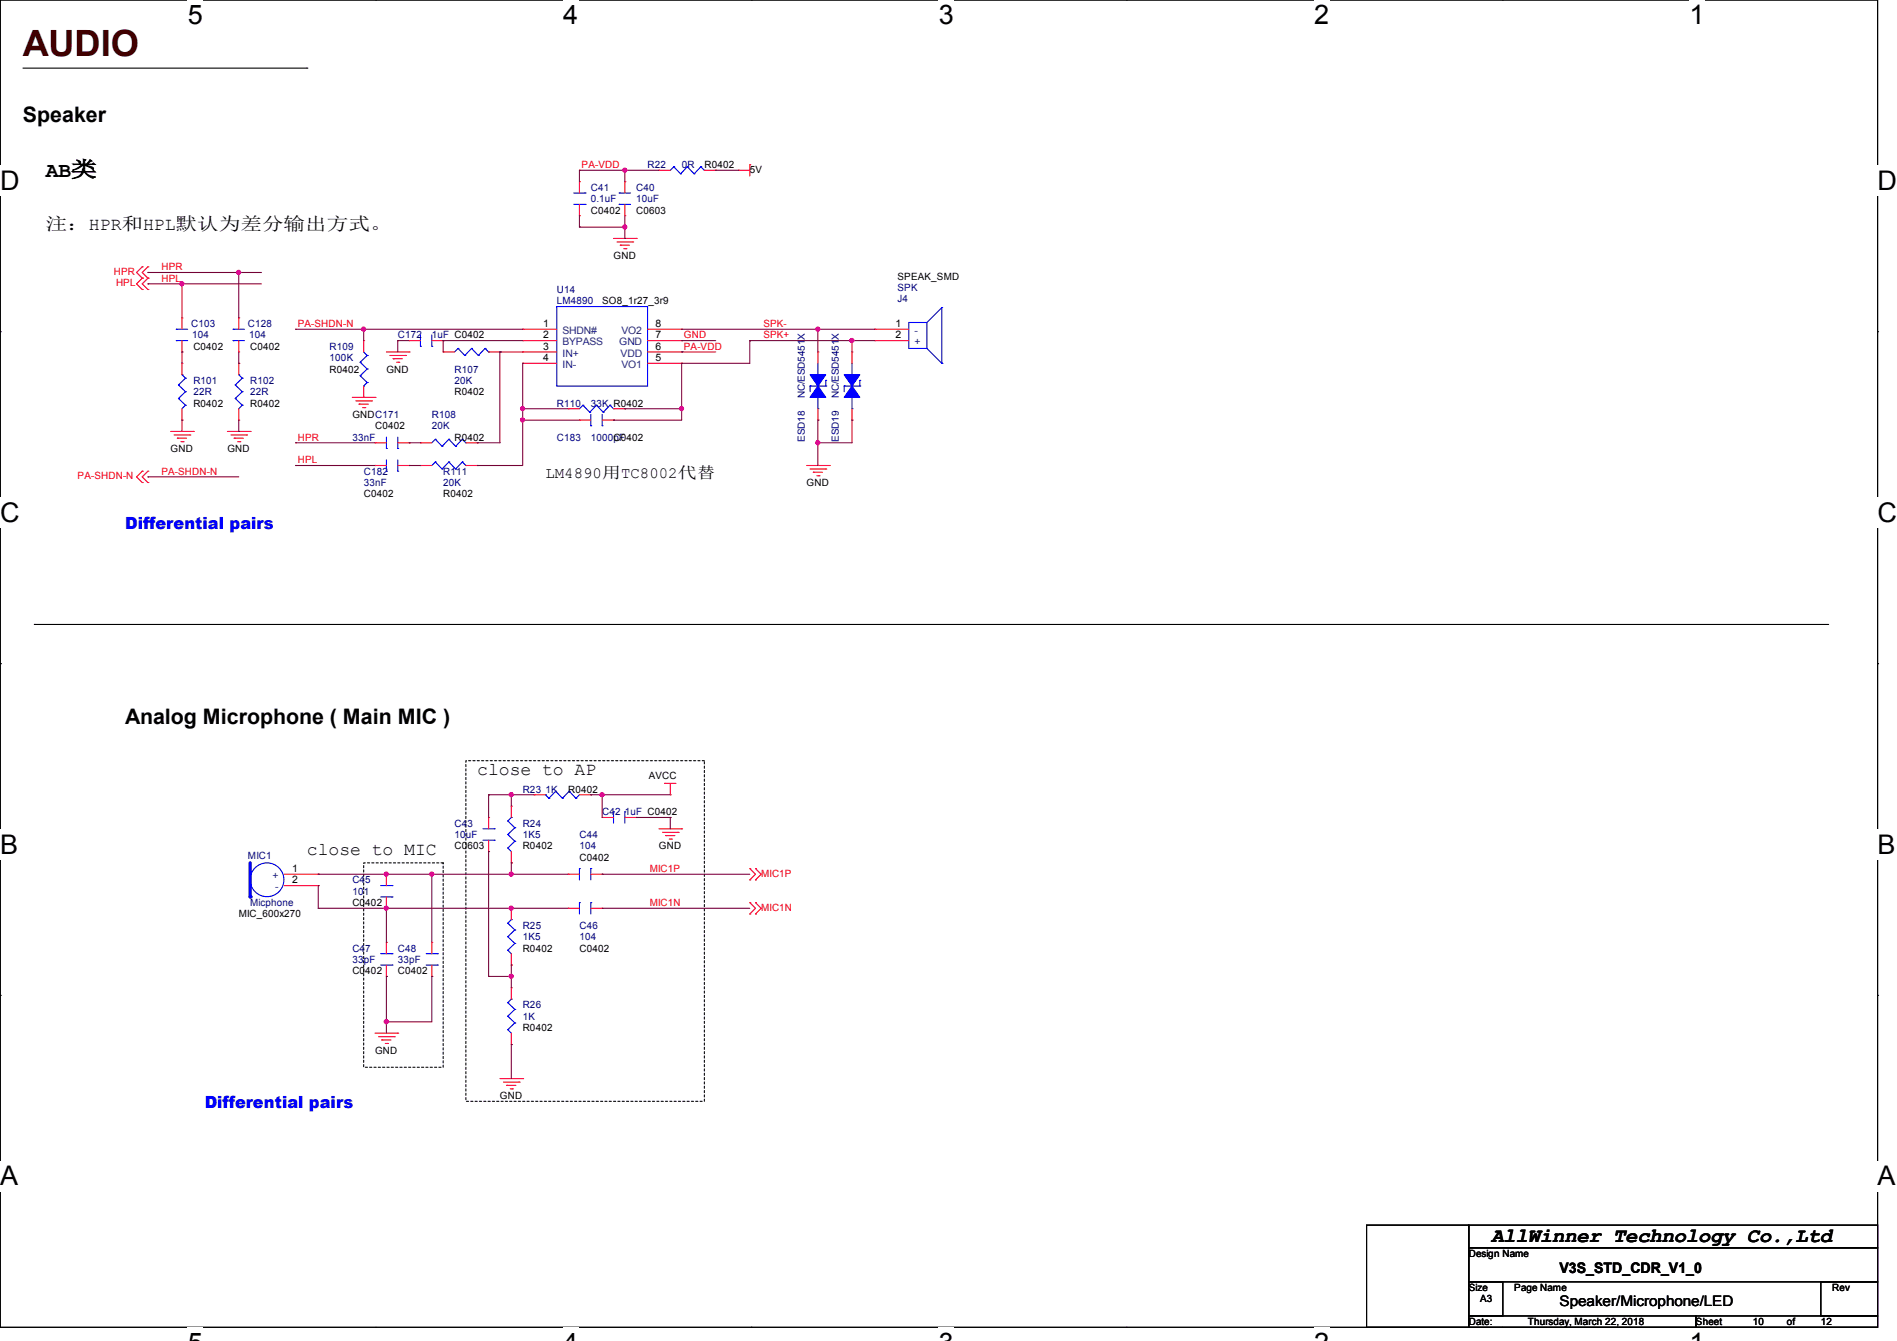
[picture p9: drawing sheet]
<svg xmlns="http://www.w3.org/2000/svg" width="297mm" height="210mm" viewBox="0 0 297 210" stroke-linecap="round" stroke-linejoin="round" font-family="sans-serif">
<path d="M0 0h294v207.9h-294z" fill="none" stroke="#000" stroke-width=".17"/>
<g fill="#fff">
<path d="M29.4 0h2.4v4.7h-2.4z"/>
<path d="M29.4 207.9h2.4v2.1h-2.4z"/>
</g>
<path d="M58.8 0h.1M58.8 207.9h.1" fill="none" stroke="#000" stroke-width=".17"/>
<g fill="#fff">
<path d="M88.2 0h2.4v4.7h-2.4z"/>
<path d="M88.2 207.9h2.4v2.1h-2.4z"/>
</g>
<path d="M117.6 0h.1M117.6 207.9h.1" fill="none" stroke="#000" stroke-width=".17"/>
<g fill="#fff">
<path d="M147 0h2.4v4.7h-2.4z"/>
<path d="M147 207.9h2.4v2.1h-2.4z"/>
</g>
<path d="M176.4 0h.1M176.4 207.9h.1" fill="none" stroke="#000" stroke-width=".17"/>
<g fill="#fff">
<path d="M205.7 0h2.4v4.7h-2.4z"/>
<path d="M205.7 207.9h2.4v2.1h-2.4z"/>
</g>
<path d="M235.2 0h.1M235.2 207.9h.1" fill="none" stroke="#000" stroke-width=".17"/>
<g fill="#fff">
<path d="M264.5 0h2.4v4.7h-2.4z"/>
<path d="M264.5 207.9h2.4v2.1h-2.4z"/>
<path d="M0 26h3.1v4.7h-3.1z"/>
<path d="M294 26h3v4.7h-3z"/>
<path d="M0 77.9h3.1v4.7h-3.1z"/>
<path d="M294 77.9h3v4.7h-3z"/>
</g>
<path d="M0 51.9h.1M294 51.9h.1" fill="none" stroke="#000" stroke-width=".17"/>
<g fill="#fff">
<path d="M0 129.9h2.9v4.7h-2.9z"/>
<path d="M294 129.9h2.8v4.7h-2.8z"/>
</g>
<path d="M0 103.9h.1M294 103.9h.1" fill="none" stroke="#000" stroke-width=".17"/>
<g fill="#fff">
<path d="M0 181.8h2.9v4.8h-2.9z"/>
<path d="M293.9 181.8h2.9v4.8h-2.9z"/>
</g>
<g fill="none" stroke="#000" stroke-width=".17">
<path d="M3.6 10.7h44.4M48 10.7h.1M5.4 97.8h.1M5.4 97.8h280.9M0 155.9h.1M294 155.9h.1M214 191.9h16v16h-16zM230 191.9h64v3.5h-64zM230 195.4h64v5.3h-64zM230 200.7h5.3v5.4h-5.3zM230 206.1h35.5v1.8h-35.5zM265.5 206.1h28.5v1.8h-28.5z"/>
<path d="M285.1 200.7h8.9v5.4h-8.9z"/>
</g>
<path d="M72.9 119.1h37.4v53.4h-37.4zM56.9 135.1h12.5v32h-12.5z" fill="none" stroke="#000" stroke-width=".17" stroke-dasharray=".3 .3"/>
<g fill="none" stroke="#f00" stroke-width=".17">
<path d="M90.7 33.8h.1M90.7 28.4h.1M90.7 28.4v1.8M90.7 32v1.8M96.1 37.3h3.5M96.6 37.9h2.5M97.1 38.4h.1M97.1 38.4h1.5M97.7 38.9h.3M97.8 28.4h.1M97.8 33.8h.1M97.8 28.4v1.8"/>
<path d="M97.8 32v1.8M98 38.9h.1M99.1 37.9h.1M99.6 37.3h.1M103.2 26.7h.1M103.2 26.7h1.7M110.3 26.7h1.8M112.1 26.7h.1M115.6 26.7h.1M115.6 26.7h1.8M117.4 25.8h.1M117.4 25.8v1.8"/>
<path d="M22.3 43.6h.1M22.3 41.8h.1M22.3 45.3h.1M22.3 41.8l-.9 .9 .9 .9M22.3 43.6l-.9 .8 .9 .9M23.2 43.6h.1M23.2 41.8h.1M23.2 45.3h.1M23.2 41.8l-.9 .9 .9 .9M23.2 43.6l-.9 .8 .9 .9M37.4 55.1h.1M37.4 49.8h.1"/>
<path d="M37.4 56.9h.1M37.4 49.8v1.8M37.4 53.3v1.8M37.4 56.9v1.8M60.5 55.1h3.6M61 55.7h2.5M61.6 56.2h.1M61.6 56.2h1.4M62.1 56.7h.3M62.4 56.7h.1M63.5 55.7h.1M64.1 55.1h.1"/>
<path d="M69.4 55.1h.1M69.4 55.1h1.8M76.5 55.1h1.8M78.3 55.1h.1M128.1 55.1h.1M128.1 55.1v1.8M22.3 75.6h.1M22.3 73.8h.1M22.3 73.8l-.9 .9 .9 .9M23.2 75.6h.1M23.2 73.8h.1M23.2 73.8l-.9 .9 .9 .9"/>
<path d="M26.7 67.6h3.6M27.3 68.1h2.4M27.8 68.6h.1M27.8 68.6h1.4M28.3 69.2h.4M28.7 69.2h.1M29.7 68.1h.1M30.3 67.6h.1M35.6 67.6h3.6M36.2 68.1h2.4M36.7 68.6h.1M36.7 68.6h1.4"/>
<path d="M37.2 69.2h.3M37.4 65.8h.1M37.4 64v1.8M37.5 69.2h.1M38.6 68.1h.1M39.2 67.6h.1M55.2 62.2h3.5M55.7 62.8h2.5M56.2 63.3h.1M56.2 63.3h1.5M56.8 63.8h.3M57.1 63.8h.1"/>
<path d="M58.2 62.8h.1M58.7 62.2h.1M58.7 72.9h.1M58.7 72.9h1.8M62.3 72.9h1.8M64.1 72.9h.1M90.7 65.8h.1M90.7 65.8h1.8M94.3 65.8h1.8M96.1 65.8h.1M126.3 72.9h3.5M126.8 73.4h2.5"/>
<path d="M127.3 74h.1M127.3 74h1.5M127.9 74.5h.3M128.1 65.8h.1M128.1 64v1.8M128.2 74.5h.1M129.3 73.4h.1M129.8 72.9h.1M60.5 136.9h.1M60.5 136.9v1.8M88.9 136.9h.1M88.9 136.9h1.8"/>
<path d="M92.5 136.9h1.8M94.3 136.9h.1M103.2 129.8h3.5M103.7 130.3h2.5M104.1 122.7h.1M104.1 122.7h1.7M104.2 130.9h.1M104.2 130.9h1.5M104.8 131.4h.3M104.9 124.5h.1M104.9 122.7v1.8M105.1 131.4h.1"/>
<path d="M106.2 130.3h.1M106.7 129.8h.1M117.4 137.8h.1M117.4 136h.1M117.4 136l.9 .9-.9 .9M118.3 137.8h.1M118.3 136h.1M118.3 136l.9 .9-.9 .9M60.5 142.2h.1M60.5 140.5v1.7M80.1 151.1h.1M80.1 142.2h.1"/>
<path d="M80.1 142.2v1.8M80.1 149.4v1.7M117.4 143.1h.1M117.4 141.4h.1M117.4 141.4l.9 .8-.9 .9M118.3 143.1h.1M118.3 141.4h.1M118.3 141.4l.9 .8-.9 .9M58.7 161.8h3.6M59.3 162.3h2.4M59.8 162.9h.1M59.8 162.9h1.4"/>
<path d="M60.3 163.4h.4M60.7 163.4h.1M61.7 162.3h.1M62.3 161.8h.1M78.3 168.9h3.5M78.8 169.5h2.5M79.3 170h.1M79.3 170h1.5M79.9 170.5h.3M80.2 170.5h.1M81.3 169.5h.1M81.8 168.9h.1"/>
</g>
<g fill="none" stroke="#00f" stroke-width=".17">
<path d="M89.8 32h1.8M89.8 30.2h1.8M91.6 32h.1M91.6 30.2h.1M96.9 30.2h.1M96.9 32h.1M96.9 32h1.8M96.9 30.2h1.8M105.5 26.1h.1M105.5 26.1l-.6 .6M105.5 26.1l1.1 1.1M106.6 27.2h.1"/>
<path d="M107.6 26.1h.1M107.6 26.1l-1 1.1M107.6 26.1l1.1 1.1M108.7 27.2h.1M109.7 26.1h.1M109.7 26.1l-1 1.1M109.7 26.1l.6 .6M110.3 26.7h.1M36.5 53.3h.1M36.5 51.6h.1M36.5 53.3h1.8M36.5 51.6h1.8"/>
<path d="M37.4 58.7h.1M37.4 58.7l.5 .5M37.9 59.2h.1M37.9 59.2l-1.1 1.1M71.7 54.6h.1M71.7 54.6l-.5 .5M71.7 54.6l1.1 1.1M72.8 55.7h.1M73.8 54.6h.1M73.8 54.6l-1 1.1M73.8 54.6l1.1 1.1M74.9 55.7h.1"/>
<path d="M75.9 54.6h.1M75.9 54.6l-1 1.1M75.9 54.6l.6 .5M76.5 55.1h.1M128.1 58.7h.1M128.1 56.9v1.8M129.3 59.6h.1M129.3 59.6v.9M36.8 62.4h.1M36.8 60.3h.1M36.8 62.4l1.1 1.1M36.8 60.3l1.1 1"/>
<path d="M37.9 63.5h.1M37.9 61.3h.1M37.9 63.5l-.5 .5M37.9 61.3l-1.1 1.1M60.5 73.8h.1M60.5 72v1.8M62.3 73.8h.1M62.3 72v1.8M92.5 66.7h.1M92.5 64.9v1.8M94.3 66.7h.1M94.3 64.9v1.8"/>
<path d="M126.8 60.5h.1M126.8 60.5v.8M126.8 60.5h2.5M128.1 64h.1M128.1 62.2v1.8M129.3 60.5h.1M59.6 138.7h1.8M61.4 138.7h.1M90.7 136h.1M90.7 136v1.8M92.5 136h.1M92.5 136v1.8"/>
<path d="M59.6 140.5h1.8M61.4 140.5h.1M79.5 148.8h.1M79.5 146.7h.1M79.5 144.6h.1M79.5 148.8l.6 .6M79.5 146.7l1.1 1M79.5 144.6l1.1 1M80.1 144h.1M80.1 144l-.6 .6M80.6 147.7h.1M80.6 145.6h.1"/>
<path d="M80.6 147.7l-1.1 1.1M80.6 145.6l-1.1 1.1"/>
</g>
<g fill="#00f" stroke="#00f" stroke-width=".17">
<path d="M126.8 58.7h2.5l-1.2 1.8z" fill-rule="evenodd"/>
<path d="M128.1 60.5l1.2 1.7h-2.5z" fill-rule="evenodd"/>
</g>
<path d="M39.2 135.1v5.4" fill="none" stroke="#00f" stroke-width=".51"/>
<circle cx="39.2" cy="140.5" r=".25" fill="#00f"/>
<g fill="none" stroke="#00f" stroke-width=".17">
<path d="M27.6 53.3h.1M27.6 51.6h.1M27.6 53.3h1.8M27.6 51.6h1.8M28.5 58.7h.1M28.5 58.7l.5 .5M29 59.2h.1M29 59.2l-1.1 1.1M56.4 56.7h.1M56.4 58.8h.1M56.4 56.7l1.1 1.1M56.4 58.8l1.1 1.1"/>
<path d="M56.9 55.1l.6 .6M57.5 55.7h.1M57.5 57.8h.1M57.5 59.9h.1M57.5 55.7l-1.1 1M57.5 57.8l-1.1 1M57.5 59.9l-.6 .6M65.8 54.2h.1M65.8 52.5v1.7M67.6 54.2h.1M67.6 52.5v1.7M87.2 48h14.2v12.5h-14.2z"/>
<path d="M133.4 58.7h.1M133.4 56.9v1.8M134.6 59.6h.1M134.6 59.6v.9M142.3 50.5h2.8v4.1h-2.8zM145.1 54.6l2.3 2.3M147.4 48.2h.1M147.4 56.9h.1M147.4 48.2l-2.3 2.3M147.4 48.2v8.7M27.9 62.4h.1M27.9 60.3h.1"/>
<path d="M27.9 62.4l1.1 1.1M27.9 60.3l1.1 1M29 63.5h.1M29 61.3h.1M29 63.5l-.5 .5M29 61.3l-1.1 1.1M56.9 60.5h.1M60.5 70.2h.1M60.5 68.5v1.7M62.3 70.2h.1M62.3 68.5v1.7M68.2 68.8h.1"/>
<path d="M68.2 72.3h.1M68.2 68.8l-.6 .5M68.2 68.8l1 1.1M68.2 72.3l-.6 .6M68.2 72.3l1 1.1M69.2 69.9h.1M69.2 73.4h.1M70.3 68.8h.1M70.3 72.3h.1M70.3 68.8l-1.1 1.1M70.3 68.8l1 1.1M70.3 72.3l-1.1 1.1"/>
<path d="M70.3 72.3l1 1.1M71.3 69.9h.1M71.3 73.4h.1M72.4 68.8h.1M72.4 72.3h.1M72.4 68.8l-1.1 1.1M72.4 68.8l.5 .5M72.4 72.3l-1.1 1.1M72.4 72.3l.5 .6M72.9 69.3h.1M72.9 72.9h.1M91.3 63.5h.1"/>
<path d="M91.3 63.5l-.6 .5M91.3 63.5l1 1.1M92.3 64.6h.1M93.4 63.5h.1M93.4 63.5l-1.1 1.1M93.4 63.5l1 1.1M94.4 64.6h.1M95.5 63.5h.1M95.5 63.5l-1.1 1.1M95.5 63.5l.6 .5M96.1 64h.1M132.2 60.5h.1"/>
<path d="M132.2 60.5v.8M132.2 60.5h2.4M133.4 64h.1M133.4 62.2v1.8M134.6 60.5h.1M75.6 131.6h1.8M75.6 129.8h1.8M77.4 131.6h.1M77.4 129.8h.1M79.5 132.8h.1M79.5 130.7h.1M79.5 128.6h.1"/>
<path d="M79.5 132.8l.6 .5M79.5 130.7l1.1 1M79.5 128.6l1.1 1M80.1 128h.1M80.1 128l-.6 .6M80.6 131.7h.1M80.6 129.6h.1M80.6 131.7l-1.1 1.1M80.6 129.6l-1.1 1.1M85.4 124.5h.1M85.4 124.5l.5 .5M85.9 125h.1"/>
<path d="M87 123.9h.1M87 123.9l1.1 1.1M87 123.9l-1.1 1.1M88.1 125h.1M89.1 123.9h.1M89.1 123.9l1.1 1.1M89.1 123.9l-1 1.1M90.2 125h.1M90.7 124.5l-.5 .5M96.1 127.1h.1M96.1 127.1v1.8M97.8 127.1h.1"/>
<path d="M97.8 127.1v1.8M59.6 151.1h1.8M59.6 149.4h1.8M61.4 151.1h.1M61.4 149.4h.1M66.7 151.1h1.8M66.7 149.4h1.8M68.5 151.1h.1M68.5 149.4h.1M79.5 159.1h.1M79.5 157h.1M79.5 159.1l1.1 1.1"/>
<path d="M79.5 157l1.1 1.1M80.1 156.5h.1M80.1 156.5l-.6 .5M80.6 158.1h.1M80.6 158.1l-1.1 1M90.7 141.4h.1M90.7 141.4v1.7M92.5 141.4h.1M92.5 141.4v1.7M79.5 161.2h.1M79.5 161.2l.6 .6M80.6 160.2h.1"/>
<path d="M80.6 160.2l-1.1 1"/>
<circle cx="41.8" cy="137.8" r="2.65"/>
</g>
<g fill="none" stroke="#f00" stroke-width=".17">
<path d="M28.5 55.1h.1M28.5 49.8h.1M28.5 56.9h.1M28.5 49.8v1.8M28.5 53.3v1.8M28.5 56.9v1.8M56.9 53.3h.1M56.9 53.3v1.8M64.1 53.3h.1M64.1 53.3h1.7M67.6 53.3h1.8M69.4 53.3h.1"/>
<path d="M81.8 51.6h.1M81.8 53.3h.1M81.8 55.1h.1M81.8 56.9h.1M81.8 51.6h5.4M81.8 53.3h5.4M81.8 55.1h5.4M81.8 56.9h5.4M101.4 51.6h5.3M101.4 53.3h5.3M101.4 55.1h5.3M101.4 56.9h5.3"/>
<path d="M106.7 56.9h.1M106.7 55.1h.1M106.7 53.3h.1M106.7 51.6h.1M133.4 55.1h.1M133.4 55.1v1.8M136.9 51.6h.1M136.9 53.3h.1M136.9 51.6h5.4M136.9 53.3h5.4M28.5 65.8h.1M28.5 64v1.8"/>
<path d="M56.9 62.2h.1M56.9 60.5v1.7M58.7 69.3h.1M58.7 69.3h1.8M62.3 69.3h1.8M64.1 69.3h.1M65.8 69.3h.1M65.8 72.9h.1M65.8 69.3h1.8M65.8 72.9h1.8M72.9 69.3h1.8M72.9 72.9h1.8"/>
<path d="M74.7 69.3h.1M74.7 72.9h.1M88.9 64h.1M88.9 64h1.8M96.1 64h1.7M97.8 64h.1M133.4 65.8h.1M133.4 64v1.8M44.5 136.9h5.3M44.5 138.7h5.3M49.8 136.9h.1M49.8 138.7h.1"/>
<path d="M76.5 133.3h.1M76.5 128h.1M76.5 128v1.8M76.5 131.6v1.7M80.1 135.1h.1M80.1 126.2h.1M80.1 126.2v1.8M80.1 133.3v1.8M83.6 124.5h.1M83.6 124.5h1.8M90.7 124.5h1.8M92.5 124.5h.1"/>
<path d="M94.3 128h.1M94.3 128h1.8M97.8 128h1.8M99.6 128h.1M60.5 152.9h.1M60.5 147.6h.1M60.5 147.6v1.8M60.5 151.1v1.8M67.6 152.9h.1M67.6 147.6h.1M67.6 147.6v1.8M67.6 151.1v1.8"/>
<path d="M80.1 154.7h.1M80.1 154.7v1.8M88.9 142.2h.1M88.9 142.2h1.8M92.5 142.2h1.8M94.3 142.2h.1M80.1 163.6h.1M80.1 161.8v1.8"/>
</g>
<g fill="#00f" stroke="#00f" stroke-width=".17">
<path d="M132.2 58.7h2.4l-1.2 1.8z" fill-rule="evenodd"/>
<path d="M133.4 60.5l1.2 1.7h-2.4z" fill-rule="evenodd"/>
</g>
<g fill="none" stroke="#800040" stroke-width=".17">
<path d="M90.7 26.7h.1M90.7 35.6h.1M90.7 26.7h12.5M90.7 26.7v1.7M90.7 33.8v1.8M90.7 35.6h7.1M97.8 26.7h.1M97.8 35.6h.1M97.8 37.3h.1M97.8 26.7v1.7M97.8 33.8v3.5M112.1 26.7h.1"/>
<path d="M112.1 26.7h3.5M23.2 44.4h.1M23.2 42.7h.1M23.2 42.7h17.7M23.2 44.4h17.7M28.5 44.4h.1M28.5 55.1h.1M28.5 44.4v5.4M28.5 55.1v1.8M37.4 42.7h.1M37.4 56.9h.1M37.4 42.7v7.1"/>
<path d="M37.4 55.1v1.8M46.3 51.6h.1M46.3 51.6h35.5M56.9 51.6h.1M56.9 51.6v1.7M62.3 53.3h.1M62.3 53.3v1.8M62.3 53.3h1.8M69.4 53.3h.1M69.4 53.3v1.8M69.4 53.3h12.4M78.3 55.1h.1"/>
<path d="M78.3 55.1v14.2h-3.6M78.3 55.1h3.5M81.8 56.9h.1M81.8 56.9v16h-7.1M106.7 51.6h.1M106.7 56.9h.1M106.7 53.3h.1M106.7 55.1h.1M106.7 51.6h30.2M106.7 55.1h5.4M106.7 56.9v8.9h-10.6M106.7 53.3h5.4"/>
<path d="M117.4 53.3h.1M117.4 53.3v3.6h-10.7M117.4 53.3h19.5M128.1 51.6h.1M128.1 51.6v3.5M133.4 53.3h.1M133.4 53.3v1.8M23.2 74.7h.1M23.2 74.7h14.2M28.5 65.8h.1M28.5 65.8v1.8M37.4 67.6h.1"/>
<path d="M37.4 65.8v1.8M46.3 72.9h.1M46.3 69.3h.1M46.3 72.9h12.4M46.3 69.3h12.4M64.1 69.3h.1M64.1 72.9h.1M64.1 72.9h1.7M64.1 69.3h1.7M74.7 72.9h.1M74.7 69.3h.1M81.8 64h.1"/>
<path d="M81.8 65.8h.1M81.8 64h7.1M81.8 65.8h8.9M96.1 65.8h.1M97.8 64h.1M97.8 64h8.9M106.7 64h.1M128.1 69.3h.1M128.1 65.8h.1M128.1 65.8v7.1M133.4 65.8h.1M133.4 65.8v3.5h-5.3"/>
<path d="M49.8 136.9h.1M49.8 138.7h.1M49.8 136.9h39.1M49.8 138.7v3.5M60.5 136.9h.1M67.6 136.9h.1M67.6 136.9v10.7M76.5 133.3h.1M76.5 124.5h.1M76.5 124.5h7.1M76.5 124.5v3.5M76.5 133.3v19.6"/>
<path d="M80.1 136.9h.1M80.1 124.5h.1M80.1 135.1h.1M80.1 124.5v1.7M80.1 135.1v1.8M92.5 124.5h.1M92.5 124.5h12.4M94.3 124.5h.1M94.3 136.9h.1M94.3 136.9h23.1M94.3 124.5v3.5M99.6 128h.1"/>
<path d="M99.6 128h5.3M104.9 128h.1M104.9 128v1.8M49.8 142.2h.1M49.8 142.2h39.1M60.5 142.2h.1M60.5 152.9h.1M60.5 142.2v5.4M60.5 152.9v8.9M67.6 152.9h.1M67.6 152.9v7.1h-7.1M76.5 152.9h.1"/>
<path d="M76.5 152.9h3.6M80.1 142.2h.1M80.1 152.9h.1M80.1 151.1h.1M80.1 151.1v3.6M94.3 142.2h.1M94.3 142.2h23.1M60.5 160h.1M80.1 163.6h.1M80.1 163.6v5.3"/>
</g>
<g fill="#f0f" stroke="#f0f" stroke-width=".17">
<circle cx="28.5" cy="44.4" r=".32"/>
<circle cx="128" cy="51.5" r=".32"/>
<circle cx="56.9" cy="51.5" r=".32"/>
<circle cx="106.7" cy="64" r=".32"/>
<circle cx="133.4" cy="53.3" r=".32"/>
<circle cx="81.8" cy="65.8" r=".32"/>
<circle cx="81.8" cy="64" r=".32"/>
<circle cx="128" cy="69.3" r=".32"/>
<circle cx="97.8" cy="26.6" r=".32"/>
<circle cx="37.4" cy="42.7" r=".32"/>
<circle cx="97.8" cy="35.5" r=".32"/>
<circle cx="80" cy="152.9" r=".32"/>
<circle cx="80" cy="124.4" r=".32"/>
<circle cx="80" cy="136.9" r=".32"/>
<circle cx="67.6" cy="136.9" r=".32"/>
<circle cx="80" cy="142.2" r=".32"/>
<circle cx="60.5" cy="142.2" r=".32"/>
<circle cx="60.5" cy="160" r=".32"/>
<circle cx="94.3" cy="124.4" r=".32"/>
<circle cx="60.5" cy="136.9" r=".32"/>
</g>
<text font-size="5.7" fill="#400000" x="3.6" y="8.8">AUDIO</text>
<g font-size="4.2">
<text x="29.4" y="3.8">5</text>
<text x="88.2" y="3.8">4</text>
<text x="147" y="3.8">3</text>
<text x="205.7" y="3.8">2</text>
<text x="264.5" y="3.8">1</text>
<text x="0" y="29.8">D</text>
<text x="294" y="29.8">D</text>
<text x="0" y="81.7">C</text>
<text x="294" y="81.7">C</text>
<text x="0" y="133.7">B</text>
<text x="294" y="133.7">B</text>
<text x="0" y="185.6">A</text>
<text x="294" y="185.6">A</text>
</g>
<g font-size="3.3">
<text x="3.6" y="19.1">Speaker</text>
<text x="7.2" y="27.6">AB类</text>
<text x="19.6" y="113.4">Analog Microphone ( Main MIC )</text>
</g>
<text font-size="3.2" x="233.5" y="194.5">AllWinner Technology Co.,Ltd</text>
<g font-size="2.8">
<text x="7.2" y="36">注：HPR和HPL默认为差分输出方式。</text>
<text x="74.7" y="121.4">close to AP</text>
<text x="48" y="133.8">close to MIC</text>
</g>
<g font-size="2.6" fill="#00f">
<text x="19.6" y="82.9">Differential pairs</text>
<text x="32" y="173.6">Differential pairs</text>
</g>
<text font-size="2.5" x="85.4" y="74.8">LM4890用TC8002代替</text>
<g font-size="2.3">
<text x="244.2" y="199.3">V3S_STD_CDR_V1_0</text>
<text x="244.2" y="204.6">Speaker/Microphone/LED</text>
</g>
<g font-size="1.6" fill="#f00">
<text x="91.1" y="26.3">PA-VDD</text>
<text x="17.8" y="43.1">HPR</text>
<text x="18.2" y="44.8">HPL</text>
<text x="25.3" y="44.1">HPL</text>
<text x="25.3" y="42.3">HPR</text>
<text x="46.6" y="51.2">PA-SHDN-N</text>
<text x="107.1" y="53">GND</text>
<text x="119.5" y="51.2">SPK-</text>
<text x="119.5" y="53">SPK+</text>
<text x="107.1" y="54.8">PA-VDD</text>
<text x="46.6" y="69">HPR</text>
<text x="12.2" y="75.1">PA-SHDN-N</text>
<text x="25.3" y="74.3">PA-SHDN-N</text>
<text x="46.6" y="72.6">HPL</text>
<text x="101.7" y="136.6">MIC1P</text>
<text x="119.2" y="137.3">MIC1P</text>
<text x="101.7" y="141.9">MIC1N</text>
<text x="119.2" y="142.6">MIC1N</text>
</g>
<g font-size="1.6" fill="#000080">
<text x="92.5" y="29.9">C41</text>
<text x="99.6" y="29.9">C40</text>
<text x="101.4" y="26.3">R22</text>
<text x="106.7" y="26.3">0R</text>
<text x="92.5" y="31.7">0.1uF</text>
<text x="99.6" y="31.7">10uF</text>
<text x="87.2" y="45.9">U14</text>
<text x="87.2" y="47.7">LM4890</text>
<text x="140.5" y="47.3">J4</text>
<text x="140.5" y="45.6">SPK</text>
<text x="29.9" y="51.2">C103</text>
<text x="30.1" y="53">104</text>
<text x="38.8" y="51.2">C128</text>
<text x="39" y="53">104</text>
<text x="62.3" y="53">C172</text>
<text x="67.6" y="53">1uF C0402</text>
<text x="51.6" y="54.8">R109</text>
<text x="51.6" y="56.6">100K</text>
<text x="71.2" y="58.3">R107</text>
<text x="30.3" y="60.1">R101</text>
<text x="30.3" y="61.9">22R</text>
<text x="39.2" y="60.1">R102</text>
<text x="39.2" y="61.9">22R</text>
<text x="67.6" y="65.4">R108</text>
<text x="71.2" y="60.1">20K</text>
<text x="87.2" y="63.7">R110</text>
<text x="92.5" y="63.7">33K R0402</text>
<text x="55.2" y="69">33nF</text>
<text x="67.6" y="67.2">20K</text>
<text x="87.2" y="69">C183</text>
<text x="92.5" y="69">1000pF</text>
<text x="56.9" y="74.3">C182</text>
<text x="56.9" y="76.1">33nF</text>
<text x="69.4" y="74.3">R111</text>
<text x="69.4" y="76.1">20K</text>
<text x="81.8" y="124.1">R23</text>
<text x="85.4" y="124.1">1K</text>
<text x="71.2" y="129.5">C43</text>
<text x="71.2" y="131.2">10uF</text>
<text x="81.8" y="129.5">R24</text>
<text x="81.8" y="131.2">1K5</text>
<text x="90.7" y="131.2">C44</text>
<text x="94.3" y="127.7">C42</text>
<text x="97.8" y="127.7">1uF C0402</text>
<text x="38.8" y="134.5">MIC1</text>
<text x="90.7" y="133">104</text>
<text x="39.2" y="141.9">Micphone</text>
<text x="55.2" y="138.3">C45</text>
<text x="55.2" y="140.1">101</text>
<text x="55.2" y="149">C47</text>
<text x="62.3" y="149">C48</text>
<text x="81.8" y="145.5">R25</text>
<text x="81.8" y="147.2">1K5</text>
<text x="90.7" y="145.5">C46</text>
<text x="90.7" y="147.2">104</text>
<text x="55.2" y="150.8">33pF</text>
<text x="62.3" y="150.8">33pF</text>
<text x="81.8" y="157.9">R26</text>
<text x="81.8" y="159.7">1K</text>
</g>
<g font-size="1.6">
<text x="110.3" y="26.3">R0402</text>
<text x="117.4" y="27.1">5V</text>
<text x="92.5" y="33.4">C0402</text>
<text x="99.6" y="33.4">C0603</text>
<text x="96.1" y="40.6">GND</text>
<text x="94.3" y="47.7">SO8_1r27_3r9</text>
<text x="140.5" y="43.8">SPEAK_SMD</text>
<text x="85.1" y="51.2">1</text>
<text x="85.1" y="53">2</text>
<text x="102.6" y="53">7</text>
<text x="102.6" y="51.2">8</text>
<text x="140.2" y="51.2">1</text>
<text x="140.2" y="53">2</text>
<text x="30.3" y="54.8">C0402</text>
<text x="39.2" y="54.8">C0402</text>
<text x="51.6" y="58.3">R0402</text>
<text x="60.5" y="58.3">GND</text>
<text x="85.1" y="54.7">3</text>
<text x="85.1" y="56.5">4</text>
<text x="102.6" y="56.5">5</text>
<text x="102.6" y="54.7">6</text>
<text x="30.3" y="63.7">R0402</text>
<text x="39.2" y="63.7">R0402</text>
<text x="55.2" y="65.4">GNDC171</text>
<text x="71.2" y="61.9">R0402</text>
<text x="26.7" y="70.8">GND</text>
<text x="35.6" y="70.8">GND</text>
<text x="58.7" y="67.2">C0402</text>
<text x="71.2" y="69">R0402</text>
<text x="96.1" y="69">C0402</text>
<text x="56.9" y="77.9">C0402</text>
<text x="69.4" y="77.9">R0402</text>
<text x="126.3" y="76.1">GND</text>
<text x="88.9" y="124.1">R0402</text>
<text x="101.6" y="122">AVCC</text>
<text x="45.7" y="136.5">1</text>
<text x="71.2" y="133">C0603</text>
<text x="81.8" y="133">R0402</text>
<text x="90.7" y="134.8">C0402</text>
<text x="103.2" y="133">GND</text>
<text x="37.4" y="143.7">MIC_600x270</text>
<text x="45.7" y="138.3">2</text>
<text x="55.2" y="141.9">C0402</text>
<text x="81.8" y="149">R0402</text>
<text x="90.7" y="149">C0402</text>
<text x="55.2" y="152.6">C0402</text>
<text x="62.3" y="152.6">C0402</text>
<text x="81.8" y="161.5">R0402</text>
<text x="58.7" y="165">GND</text>
<text x="78.3" y="172.1">GND</text>
<text x="230" y="196.9">Design Name</text>
<text x="230" y="202.2">Size</text>
<text x="231.7" y="204">A3</text>
<text x="237.1" y="202.2">Page Name</text>
<text x="286.9" y="202.2">Rev</text>
<text x="230" y="207.5">Date:</text>
<text x="239.2" y="207.5">Thursday, March 22, 2018</text>
<text x="265.5" y="207.5">Sheet</text>
<text x="274.4" y="207.5">10</text>
<text x="279.8" y="207.5">of</text>
<text x="285.1" y="207.5">12</text>
</g>
<g font-size="1.6" fill="#004080">
<text x="88.1" y="52.3">SHDN#</text>
<text x="97.3" y="52.3">VO2</text>
<text x="143.2" y="52.3">-</text>
<text x="88.1" y="54.1">BYPASS</text>
<text x="88.1" y="55.8">IN+</text>
<text x="88.1" y="57.6">IN-</text>
<text x="97" y="54.1">GND</text>
<text x="97.2" y="55.8">VDD</text>
<text x="97.3" y="57.6">VO1</text>
<text x="143.2" y="54.1">+</text>
<text x="42.7" y="137.6">+</text>
<text x="43.1" y="139.4">-</text>
</g>
<g font-size="1.5" fill="#000080">
<text x="126" y="62.4" transform="rotate(-90 126 62.4)">NC/ESD5451X</text>
<text x="131.3" y="62.4" transform="rotate(-90 131.3 62.4)">NC/ESD5451X</text>
<text x="126" y="69.2" transform="rotate(-90 126 69.2)">ESD18</text>
<text x="131.3" y="69.2" transform="rotate(-90 131.3 69.2)">ESD19</text>
</g>
</svg>
